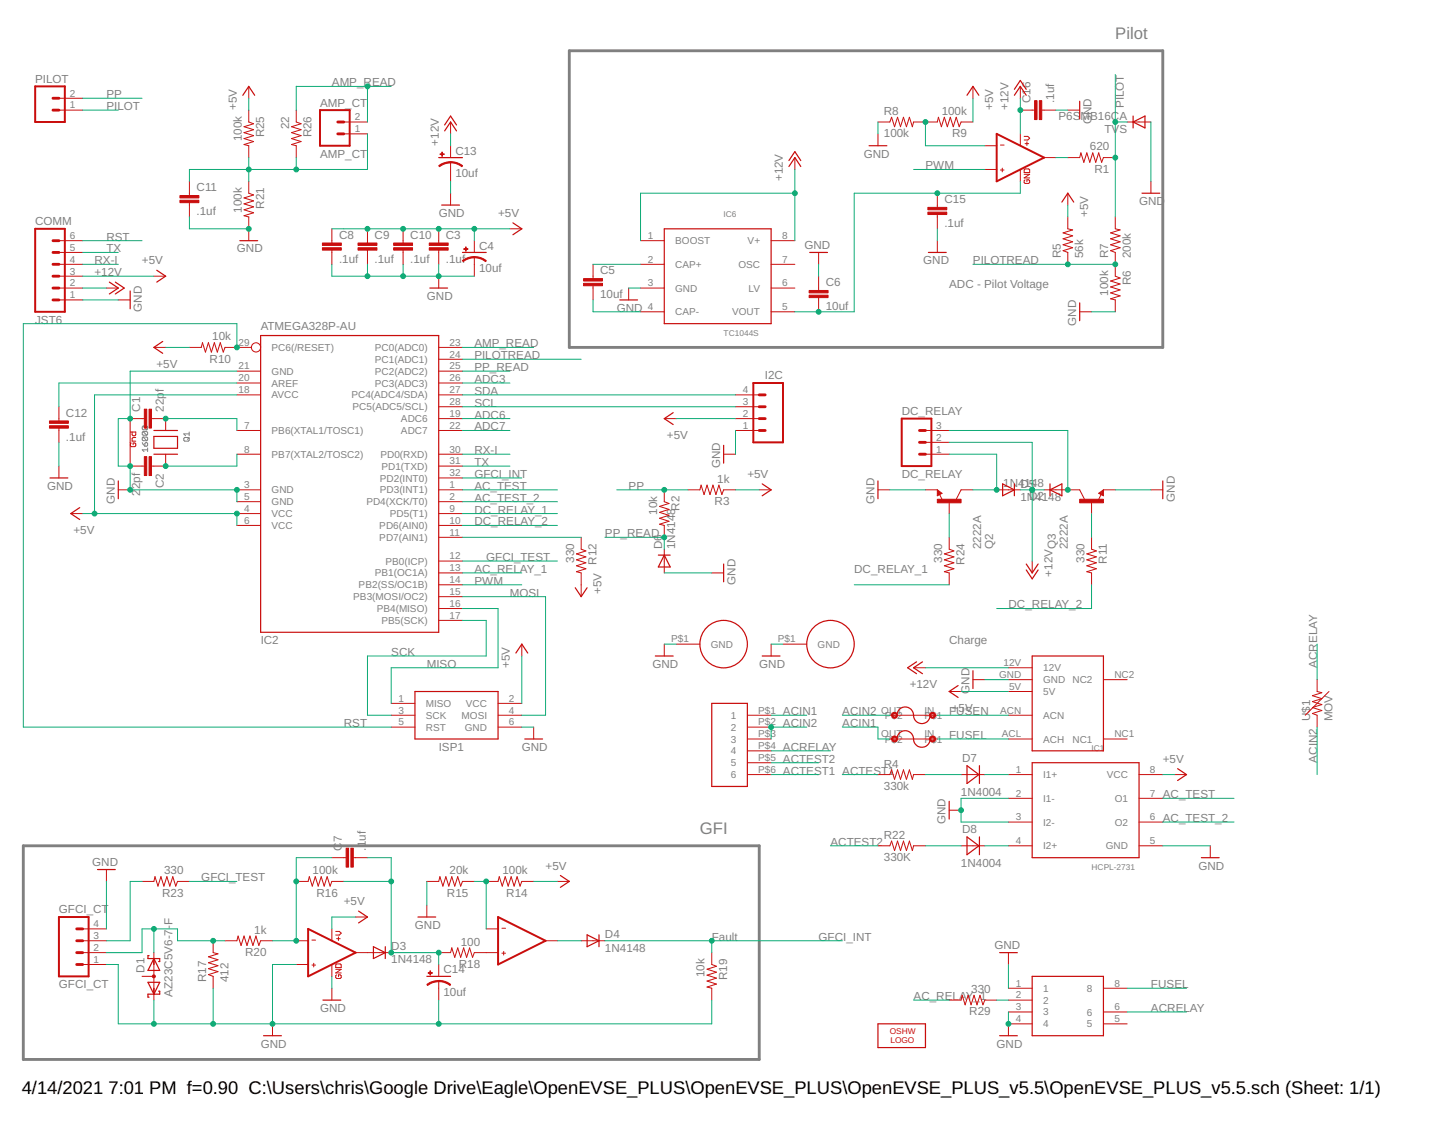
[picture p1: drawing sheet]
<svg xmlns="http://www.w3.org/2000/svg" width="279mm" height="216mm" viewBox="0 0 279 216" stroke-linecap="round" stroke-linejoin="round" font-family="sans-serif">
<path d="M109.6 9.8h114.3v57.1h-114.3zM4.5 162.9h141.7v41.1h-141.7z" fill="none" stroke="#808080" stroke-width=".55"/>
<g fill="none" stroke="#808080" stroke-width=".19">
<path d="M27.4 85.2l.5 .7M27.6 82.1h.7l.1 .2v.3l-.1 .2M27.6 83.1h.7l.1 .2v.4l-.1 .1M27.6 84.2h.7l.1 .1v.4l-.1 .2M27.6 84.2l-.2 .1v.4l.2 .2h.7M27.6 82.1l-.2 .2v.3l.2 .2h.7M27.6 83.1l-.2 .2v.4l.2 .1h.7M27.6 84.2l.7 .7M27.6 83.1l.7 .7M27.6 82.1l.7 .7M27.9 85.4l.2-.2 .3 .2v.3l-.1 .2h-.4zM28.4 86.6h-1l.3 .4"/>
<path d="M28.4 86.3v.7M35.4 84.4l.2-.1h.7l.1 .1v.4l-.1 .2h-.7l-.2-.2zM36.4 83.2v.7M36.4 84.3l-.3 .3M36.4 83.6h-1l.3 .3"/>
</g>
<g fill="none" stroke="#c90d0c" stroke-width=".23">
<path d="M46.8 18.4l1.1-1.8 1.1 1.8M186.2 18.4l1.1-1.8 1.2 1.8M195.3 18.4l1.2-1.8 1.1 1.8M195.3 17.2l1.2-1.7 1.1 1.7M207.9 19.5v3.4M84.5 30.4h4.5M85 39.5h3.5M85.6 25.2l1.2-1.7 1.1 1.7M85.6 24.1l1.2-1.7 1.1 1.7M151.9 32.1l1.2-1.7 1.1 1.7M151.9 30.9l1.2-1.7 1.1 1.7M167.3 28.1h3.5"/>
<path d="M204.5 38.9l1.1-1.7 1.2 1.7M218.2 23.5l2.3-1.1v2.2zM218.2 22.4v2.2M219.9 37.2h3.4M21.1 54.3l1.7 1.2-1.7 1.1M22.2 54.3l1.7 1.2-1.7 1.1M25.1 56v3.5M30.2 52l1.7 1.2-1.7 1.1M46.2 46.4h3.4M82.8 55.5h3.4M89 48.6h4.6M98.8 42.9l1.7 1.2-1.7 1.1"/>
<path d="M119.3 57.8h3.5M127.9 44.1h20.6v18.2h-20.6zM155.9 48.6h3.4M178.8 48.6h3.4M207.9 58.3v3.5M31.3 65.8l-1.7 1.1 1.7 1.2M50.2 64.6h34.3v57.2h-34.3zM129.6 79.5l-1.7 1.1 1.7 1.2M9.6 92.1h3.5M15.3 97.8l-1.7 1.1 1.7 1.2M22.8 92.6v3.5M29.6 82.9h4.6"/>
<path d="M29.6 87.5h4.6M29.6 84.1h4.6v2.2h-4.6zM139.3 85.8v3.4M146.8 93.2l1.7 1.1-1.7 1.2M169.1 92.6v3.5M180.9 95l-.2-.1v.3l.5-.2-.6-.4v.6M193.1 93.2l2.2 1.1-2.2 1.2zM195.3 93.2v2.3M202.2 94.3l2.3-1.1v2.3zM202.2 93.2v2.3M212 95l.3-.1v.3l-.5-.2 .6-.4v.6M223.9 92.6v3.5"/>
<path d="M110.8 113.2l1.1 1.7 1.2-1.7M126.8 106.9h2.3M127.9 106.9l1.2 2.3h-2.3zM139.3 108.6v3.5M197.6 108.6l1.2 1.7 1.1-1.7M197.6 109.8l1.2 1.7 1.1-1.7M79.9 133.2h16v9.1h-16zM99.3 125.8l1.2-1.7 1.1 1.7M126.2 126.3h3.4M137.1 135.5h6.8v16h-6.8zM146.8 126.3h3.4M172.7 137.8a1.63 1.63 0 0 1 1.8-1.6 1.63 1.63 0 0 1 1.4 1.9 1.6 1.6 0 0 0 1.8 1.3 1.6 1.6 0 0 0 1.4-1.6"/>
<path d="M176.5 127.5l-1.7 1.1 1.7 1.2M177.6 127.5l-1.7 1.1 1.7 1.2M184.5 132l-1.7 1.2 1.7 1.1M187.3 129.2v3.4M198.8 126.3h13.7v18.3h-13.7zM101 142.3h3.5M172.7 142.3a1.63 1.63 0 0 1 1.8-1.6 1.63 1.63 0 0 1 1.4 2 1.61 1.61 0 0 0 1.8 1.2 1.61 1.61 0 0 0 1.4-1.6M182.8 154.3v3.5M186.2 147.5l2.3 1.7-2.3 1.7zM188.6 147.5v3.4M198.8 146.9h20.5v18.3h-20.5zM226.8 148l1.7 1.2-1.7 1.1"/>
<path d="M18.8 167.5h3.4M69 175.5l1.8 1.1-1.8 1.2M80.5 176.6h3.4M107.9 168.6l1.7 1.2-1.7 1.1M186.2 161.2l2.3 1.7-2.3 1.7zM188.6 161.2v3.4M231.3 165.2h3.5M28.5 189.2h2.3l-1.2 2.3zM28.7 184h-.2v.6h2.3v.6h-.3M29.6 184.6l1.2 2.3h-2.3zM30.5 190.9h.3v.6h-2.3v.5h.2M50.8 199.5h3.4"/>
<path d="M62.2 192.6h3.4M71.9 182.3l2.3 1.2-2.3 1.1zM74.2 182.3v2.3M82.2 188h4.6M113.1 180l2.2 1.2-2.2 1.1zM115.3 180v2.3M169.1 197.2h9.1v4.6h-9.1zM192.5 199.5h3.4M192.5 183.5h3.4M198.8 188h13.7v11.5h-13.7z"/>
<circle cx="139.3" cy="124.1" r="4.6"/>
<circle cx="159.9" cy="124.1" r="4.6"/>
</g>
<g fill="none" stroke="#c90d0c" stroke-width=".19">
<path d="M11.3 18.9h4.6M47.9 16.6v2.3M187.3 16.6v2.3M196.5 16.6v2.3M11.3 21.2h4.6M36.5 34.9v2.8M36.5 39v2.8M47.9 34.9v2.3l.9 .3-1.8 .6 1.8 .6-1.8 .6 1.8 .5-1.8 .6 1.8 .6-1.8 .6 .9 .2v4.6M47.9 21.2v2.3l.9 .3-1.8 .6 1.8 .6-1.8 .5 1.8 .6-1.8 .6 1.8 .6-1.8 .5 .9 .3v2.3M57 21.2v2.3l1 .3-1.9 .6 1.9 .6-1.9 .5 1.9 .6-1.9 .6 1.9 .6-1.9 .5 .9 .3v2.3M66.2 23.5h4.6M66.2 25.8h4.6"/>
<path d="M86.8 23.5v2.3M86.8 28.1v2.3M86.8 31.3v3.6M86.8 37.2v2.3M153.1 30.4v2.2M169.1 25.8v2.3M169.1 23.5h2.2l.4-.9 .6 1.8 .5-1.8 .6 1.8 .6-1.8 .5 1.8 .6-1.8 .6 1.8 .2-.9h4.6l.2-.9 .6 1.8 .5-1.8 .6 1.8 .6-1.8 .6 1.8 .5-1.8 .6 1.8 .4-.9h2.2M180.5 37.2v2.7M189.6 28.1h2.3M189.6 32.6h2.3M192.6 27.9h.7M192.6 32.7h.7"/>
<path d="M193 32.4v.7M196.5 25.8v2.3M196.5 32.6v2.3M196.5 21.2h2.7M197.2 26.3h.7l.4 .3-.4 .4h-.7M197.2 33.6h1.1l-1.1 .7h1.1M197.4 34.6l-.2 .2v.4l.2 .1h.7l.2-.1v-.4l-.2-.2h-.4v.4M197.4 27.7h.7M197.4 32.5h.7l.2 .2v.5h-1.1v-.5zM197.7 27.3v.7M200.6 21.2h2.7M201 30.4h2.3"/>
<path d="M205.6 37.2v2.3M205.6 30.4h2.3l.2-1 .6 1.9 .6-1.9 .5 1.9 .6-1.9 .6 1.9 .6-1.9 .5 1.9 .4-.9h2.3M205.6 21.2h2.3M217 23.5h4.6M221.6 34.9v2.3M11.3 53.2h4.6M11.3 57.8h4.6M11.3 55.5h4.6M11.3 50.9h4.6M11.3 48.6h4.6M11.3 46.4h4.6M20.5 55.5h2.3"/>
<path d="M22.8 57.8h2.3M29.6 53.2h2.3M63.9 44.1v2.7M63.9 48.2v2.7M70.8 44.1v2.7M70.8 48.2v2.7M77.6 44.1v2.7M77.6 48.2v2.7M84.5 44.1v2.7M84.5 48.2v2.7M84.5 53.2v2.3M91.3 46.4v2.2"/>
<path d="M91.3 49.6v3.6M98.2 44.1h2.3M114.2 50.9v2.8M114.2 55v2.8M121.1 55.5v2.3M123.3 55.5h4.6M123.3 50.9h4.6M123.3 46.4h4.6M148.5 55.5h4.6M148.5 50.9h4.6M148.5 46.4h4.6M157.6 48.6v2.3"/>
<path d="M157.6 53.2v2.7M157.6 57.3v2.7M180.5 41.3v2.8M180.5 46.4v2.2M205.6 41.8v2.3l.9 .2-1.8 .6 1.8 .5-1.8 .6 1.8 .6-1.8 .5 1.8 .6-1.8 .6 .9 .3v2.3M214.8 41.8v2.3l.9 .2-1.9 .6 1.9 .5-1.9 .6 1.9 .6-1.9 .5 1.9 .6-1.9 .6 1 .3v4.6l.9 .4-1.9 .5 1.9 .6-1.9 .6 1.9 .5-1.9 .6 1.9 .6-1.9 .6 1 .2v2.2M11.3 78.3v2.8M29.6 66.9h2.3M36.5 66.9h2.3l.2-.9 .6 1.8 .5-1.8 .6 1.8 .6-1.8 .5 1.8 .6-1.8 .6 1.8 .3-.9h5.1M45.6 71.5h4.6M45.6 73.8h4.6M45.6 76.1h4.6"/>
<path d="M84.5 71.5h4.5M84.5 73.8h4.5M84.5 76.1h4.5M84.5 78.3h4.5M84.5 69.2h4.5M84.5 66.9h4.5M123.3 60h4.6M141.6 76.1h4.6M141.6 78.3h4.6M148.5 60h4.6M207.9 60h2.3M11.3 82.4v2.8"/>
<path d="M11.3 89.8v2.3M13.6 98.9h2.3M22.8 94.3h2.3M25.1 83.2h1v.5l-.1 .2h-.4l-.2-.2v-.5M25.3 85.3l-.2 .2M25.6 85.7v-.4h.4l.1 .2v.4l-.1 .1h-.7l-.2-.1M26.1 84.3h-.5l-.2 .1v.6h.7M27.8 80.6h-2.7v9.2h2.7M29.2 80.6h2.7v2.3M31.9 87.5v2.3h-2.7M45.6 94.3h4.6M45.6 98.9h4.6"/>
<path d="M45.6 87.5h4.6M45.6 82.9h4.6M45.6 96.6h4.6M84.5 94.3h4.5M84.5 98.9h4.5M84.5 87.5h4.5M84.5 82.9h4.5M84.5 96.6h4.5M84.5 92.1h4.5M84.5 89.8h4.5M84.5 80.6h4.5M127.9 80.6h2.3"/>
<path d="M127.9 94.3v2.3l.9 .4-1.8 .5 1.8 .6-1.8 .6 1.8 .6-1.8 .5 1.8 .6-1.8 .6 .9 .2v2.3M132.5 94.3h2.3l.2-.9 .6 1.8 .5-1.8 .6 1.8 .6-1.8 .6 1.8 .5-1.8 .6 1.8 .3-.9h2.3M139.3 87.5h2.3M141.6 82.9h4.6M141.6 80.6h4.6M146.2 94.3h2.3M169.1 94.3h2.2M178.2 94.3h2.3M178.2 87.5h4.6M178.2 82.9h4.6M178.2 85.2h4.6M180.5 94.3l.9 .7-.9 .5z"/>
<path d="M180.9 95.2l.6 1.2M182.8 96.6v2.3M187.3 94.3h-2.2l-1 1.9M191.9 94.3h4.6M201 94.3h6.9l.9 1.9M210.2 96.6v2.3M211.6 95l.9-.7v1.2zM212 95.2l-.5 1.2M212.5 94.3h2.3M221.6 94.3h2.3M45.6 101.2h4.6M84.5 119.5h4.5"/>
<path d="M84.5 101.2h4.5M84.5 117.2h4.5M84.5 114.9h4.5M84.5 112.6h4.5M84.5 110.3h4.5M84.5 108.1h4.5M84.5 103.5h4.5M111.9 103.5v2.3l.9 .3-1.8 .6 1.8 .6-1.8 .5 1.8 .6-1.8 .6 1.8 .5-1.8 .6 .9 .2v4.6M127.9 105.8v4.5M137.1 110.3h2.2M182.8 103.5v2.3l.9 .3-1.9 .6 1.9 .6-1.9 .5 1.9 .6-1.9 .6 1.9 .5-1.9 .6 1 .2v2.3M198.8 108.1v2.2"/>
<path d="M210.2 103.5v2.3l.9 .3-1.8 .6 1.8 .6-1.8 .5 1.8 .6-1.8 .6 1.8 .5-1.8 .6 .9 .2v2.3M75.3 135.5h4.6M75.3 137.8h4.6M95.9 135.5h4.6M95.9 137.8h4.6M100.5 124.1v2.2M127.9 124.1v2.2M130.2 124.1h4.6M143.9 137.8h4.6M148.5 124.1v2.2M150.8 124.1h4.5M171.3 137.8h9.2"/>
<path d="M175.9 128.6h2.3M182.8 133.2h2.3M187.3 130.9h2.3M194.2 137.8h4.6M194.2 130.9h4.6M194.2 133.2h4.6M194.2 128.6h4.6M212.5 130.9h4.5M253.6 130.9v2.3l.9 .2-1.8 .6 1.8 .6-1.8 .5 1.8 .6-1.8 .6 1.8 .5-1.8 .6 .9 .4v2.2M255.9 133.2l-4.6 4.6M75.3 140h4.6M95.9 140h4.6"/>
<path d="M102.8 140v2.3M143.9 140h4.6M143.9 142.3h4.6M143.9 149.2h4.6M143.9 144.6h4.6M143.9 146.9h4.6M169.1 149.2h2.2l.4-.9 .6 1.8 .5-1.8 .6 1.8 .6-1.8 .5 1.8 .6-1.8 .6 1.8 .2-.9h2.3M171.3 142.3h9.2M182.8 156h2.3M185.1 149.2h4.5M194.2 142.3h4.6M194.2 149.2h4.6"/>
<path d="M194.2 153.8h4.6M194.2 158.3h4.6M212.5 142.3h4.5M219.3 149.2h4.6M219.3 153.8h4.6M219.3 158.3h4.6M226.2 149.2h2.3M15.9 178.9h4.6M20.5 167.5v2.3M27.3 169.8h2.3l.2-1 .6 1.9 .6-1.9 .6 1.9 .5-1.9 .6 1.9 .6-1.9 .5 1.9 .4-.9h2.3M57 169.8h2.3l.3-1 .5 1.9 .6-1.9 .6 1.9 .5-1.9 .6 1.9 .6-1.9 .6 1.9 .3-.9h2.3M63.9 178.9v2.3"/>
<path d="M63.9 165.2h2.8M64.6 179.4h.7l.4 .3-.4 .4h-.7M68 165.2h2.8M68.5 176.6h2.3M82.2 174.3v2.3M82.2 169.8h2.3l.2-1 .6 1.9 .6-1.9 .5 1.9 .6-1.9 .6 1.9 .5-1.9 .6 1.9 .3-.9h2.3M93.6 169.8h2.3l.2-1 .6 1.9 .6-1.9 .6 1.9 .5-1.9 .6 1.9 .6-1.9 .5 1.9 .4-.9h2.3M93.6 178.9h2.3M96.6 178.8h.7M107.3 169.8h2.3M169.1 162.9h2.2l.4-.9 .6 1.8 .5-1.8 .6 1.8 .6-1.8 .5 1.8 .6-1.8 .6 1.8 .2-.9h2.3M185.1 162.9h4.5"/>
<path d="M194.2 162.9h4.6M219.3 162.9h4.6M233 162.9v2.3M15.9 181.2h4.6M15.9 185.8h4.6M15.9 183.5h4.6M27.3 188h2.3M29.6 183.5v9.1M41 181.2v2.3l1 .2-1.9 .6 1.9 .5-1.9 .6 1.9 .6-1.9 .6 1.9 .5-1.9 .6 .9 .3v2.3M43.3 181.2h2.3l.2-.9 .6 1.8 .6-1.8 .6 1.8 .5-1.8 .6 1.8 .6-1.8 .5 1.8 .4-.9h2.3M52.5 197.2v2.3M57 181.2h2.3"/>
<path d="M57 185.8h2.3M60.1 181.1h.7M60.1 185.9h.7M60.4 185.5v.7M63.9 185.8v2.2M63.9 190.3v2.3M64.6 186.7h1.1l-1.1 .7h1.1M64.8 187.7l-.2 .2v.4l.2 .1h.7l.2-.1v-.4l-.2-.2h-.3v.4M64.8 180.8h.7M64.8 185.7h.7l.2 .1v.6h-1.1v-.6zM65.2 180.4v.7M68.5 183.5h6.8"/>
<path d="M84.5 185.8v2.2M84.5 189v3.6M84.5 183.5h2.3l.2-.9 .6 1.8 .5-1.8 .6 1.8 .6-1.8 .6 1.8 .5-1.8 .6 1.8 .3-.9h4.6M96.6 183.6h.7M97 183.2v.7M105.1 181.2h2.2M111.9 181.2h4.6M137.1 183.5v2.3l.9 .3-1.9 .6 1.9 .5-1.9 .6 1.9 .6-1.9 .6 1.9 .5-1.9 .6 1 .2v2.3M182.8 192.6h2.3l.2-.9 .5 1.8 .6-1.8 .6 1.8 .6-1.8 .5 1.8 .6-1.8 .6 1.8 .3-.9h2.3M194.2 190.3h4.6M194.2 192.6h4.6M194.2 194.9h4.6"/>
<path d="M194.2 183.5v2.3M198.8 197.2h-4.6v2.3M212.5 190.3h4.5M212.5 194.9h4.5M212.5 197.2h4.5"/>
<circle cx="49.3" cy="66.9" r=".89"/>
</g>
<path d="M6.8 16.6h5.7v6.9h-5.7zM61.6 21.2h5.7v6.9h-5.7zM191.9 25.8l9.1 4.6-9.1 4.5zM6.8 44.1h5.7v15.9h-5.7zM145.1 73.8h5.7v11.4h-5.7zM173.6 80.6h5.7v9.2h-5.7zM11.3 176.6h5.8v11.4h-5.8zM59.3 178.9l9.2 4.6-9.2 4.5zM95.9 176.6l9.2 4.6-9.2 4.6z" fill="none" stroke="#c90d0c" stroke-width=".38"/>
<g fill="#c90d0c" stroke="#c90d0c" stroke-width=".19">
<path d="M9.5 82h3.7v.5h-3.7z"/>
<path d="M9.5 81.1h3.7v.4h-3.7z"/>
<path d="M28.7 78.8h.5v3.6h-.5z"/>
<path d="M27.8 78.8h.5v3.6h-.5z"/>
<path d="M27.8 87.9h.5v3.7h-.5z"/>
<path d="M28.7 87.9h.5v3.7h-.5z"/>
<path d="M82.7 47.7h3.6v.5h-3.6z"/>
<path d="M82.7 46.8h3.6v.5h-3.6z"/>
<path d="M89.3 47.9h.8v.1h-.8z"/>
<path d="M89.6 47.6h.2v.8h-.2z"/>
<path d="M82.4 187.3h.8v.2h-.8z"/>
<path d="M82.8 187h.1v.8h-.1z"/>
<path d="M67.6 163.4h.4v3.6h-.4z"/>
<path d="M66.7 163.4h.4v3.6h-.4z"/>
<path d="M207.9 96.2h4.6v.6h-4.6z"/>
<path d="M75.8 47.7h3.6v.5h-3.6z"/>
<path d="M75.8 46.8h3.6v.5h-3.6z"/>
<path d="M68.9 47.7h3.7v.5h-3.7z"/>
<path d="M68.9 46.8h3.7v.5h-3.7z"/>
<path d="M180.5 96.2h4.6v.6h-4.6z"/>
<path d="M62.1 47.7h3.6v.5h-3.6z"/>
<path d="M62.1 46.8h3.6v.5h-3.6z"/>
<path d="M34.6 38.6h3.7v.4h-3.7z"/>
<path d="M34.6 37.7h3.7v.4h-3.7z"/>
<path d="M112.4 54.6h3.6v.4h-3.6z"/>
<path d="M112.4 53.7h3.6v.4h-3.6z"/>
<path d="M155.8 56.9h3.6v.4h-3.6z"/>
<path d="M155.8 55.9h3.6v.5h-3.6z"/>
<path d="M84.7 29.6h.8v.2h-.8z"/>
<path d="M85.1 29.3h.1v.8h-.1z"/>
<path d="M178.7 40.9h3.6v.4h-3.6z"/>
<path d="M178.7 39.9h3.6v.5h-3.6z"/>
<path d="M200.1 19.4h.5v3.6h-.5z"/>
<path d="M199.2 19.4h.5v3.6h-.5z"/>
</g>
<g fill="#c90d0c" stroke="#c90d0c" stroke-width=".19">
<path d="M91.3 49.4l1.3 .2 1 .6-.1 .2-.8-.5-1.4-.3z" fill-rule="evenodd"/>
<path d="M89 50.2l1.1-.6 1.2-.2v.3l-1.3 .2-.8 .5z" fill-rule="evenodd"/>
<path d="M84.5 188.8l1.2 .2 1.1 .6-.1 .2-1.3-.6-.9-.1z" fill-rule="evenodd"/>
<path d="M82.2 189.6l1.1-.6 1.2-.2v.3l-1.4 .2-.8 .5z" fill-rule="evenodd"/>
<path d="M171.9 141.9a.57 .57 0 0 1 .9 .2 .57 .57 0 0 1-.4 .8 .57 .57 0 0 1-.7-.6h.2a.35 .35 0 0 1 .5-.3 .35 .35 0 0 1 .1 .6 .35 .35 0 0 1-.6-.1v-.2h-.2z" fill-rule="evenodd"/>
<path d="M179.2 141.9a.58 .58 0 0 1 .9 .2 .58 .58 0 0 1-.4 .8 .58 .58 0 0 1-.7-.6h.2a.34 .34 0 0 1 .5-.3 .34 .34 0 0 1 .1 .5 .34 .34 0 0 1-.5 0l-.1-.2h-.2z" fill-rule="evenodd"/>
<path d="M171.9 137.3a.57 .57 0 0 1 .9 .2 .57 .57 0 0 1-.4 .8 .57 .57 0 0 1-.7-.5h.2a.35 .35 0 0 1 .5-.3 .35 .35 0 0 1 .1 .5 .35 .35 0 0 1-.6-.1v-.1h-.2z" fill-rule="evenodd"/>
<path d="M179.2 137.3a.58 .58 0 0 1 .9 .2 .58 .58 0 0 1-.4 .8 .58 .58 0 0 1-.7-.5h.2a.34 .34 0 0 1 .5-.4 .34 .34 0 0 1 .1 .6 .34 .34 0 0 1-.5-.1l-.1-.1h-.2z" fill-rule="evenodd"/>
<path d="M86.8 31.1l1.2 .2 1.1 .6-.2 .2-1.2-.6-.9-.1z" fill-rule="evenodd"/>
<path d="M84.5 31.9l1.1-.6 1.2-.2v.3l-1.4 .2-.8 .5z" fill-rule="evenodd"/>
<circle cx="29.6" cy="188" r=".3"/>
</g>
<g fill="none" stroke="#c90d0c" stroke-width=".55">
<path d="M10.2 18.9h1.1M10.2 21.2h1.1M65 23.5h1.2M65 25.8h1.2M10.2 53.2h1.1M10.2 55.5h1.1M10.2 57.8h1.1M10.2 48.6h1.1M10.2 50.9h1.1M10.2 46.4h1.1M146.2 78.3h1.1M146.2 76.1h1.1"/>
<path d="M146.2 82.9h1.1M146.2 80.6h1.1M177.1 82.9h1.1M177.1 85.2h1.1M177.1 87.5h1.1M14.8 178.9h1.1M14.8 181.2h1.1M14.8 183.5h1.1M14.8 185.8h1.1"/>
</g>
<g fill="none" stroke="#0dab76" stroke-width=".19">
<path d="M15.9 18.9h11.4M47.9 18.9v2.3M70.8 16.6v6.9M75.3 16.6h-18.3v4.6M187.3 18.9v4.6M196.5 18.9v6.9M214.8 14.4v27.4M15.9 21.2h6.9M47.9 30.4v4.5M57 30.4v2.2M70.8 25.8v6.8h-34.3v2.3M86.8 25.8v2.3"/>
<path d="M86.8 34.9v2.3M153.1 32.6v13.8M153.1 37.2h-29.8v9.2M169.1 23.5v2.3M175.9 32.6h13.7M178.2 23.5v4.6h11.4M196.5 34.9v2.3h-32v22.8h-11.4M203.3 21.2h2.3M203.3 30.4h2.3M205.6 39.5v2.3M214.8 23.5h2.2M221.6 23.5v11.4"/>
<path d="M15.9 53.2h13.7M15.9 57.8h6.9M15.9 55.5h4.6M15.9 50.9h6.9M15.9 48.6h6.9M15.9 46.4h11.4M36.5 41.8v2.3h11.4M63.9 50.9v2.3h27.4M63.9 44.1h34.3M70.8 50.9v2.3M77.6 50.9v2.3M84.5 50.9v2.3"/>
<path d="M91.3 44.1v2.3M114.2 57.8v2.2h9.1M114.2 50.9h9.1M121.1 55.5h2.2M157.6 50.9v2.3M180.5 44.1v2.3M187.3 50.9h27.5M31.9 66.9h4.6M45.6 76.1h-27.4v22.8M45.6 66.9v-4.6h-41.1v77.7h70.8M45.6 71.5h-20.5v9.1h-2.3v9.2h2.3v4.5h20.5v2.3M45.6 73.8h-34.3v4.5"/>
<path d="M89 76.1h52.6M89 66.9h13.8M89 71.5h9.2M89 73.8h9.2M89 69.2h22.9M89 78.3h52.6M210.2 60h4.6M11.3 85.2v4.6M15.9 98.9h29.7v2.3M31.9 80.6h13.7v2.3M45.6 87.5v2.3h-13.7M89 98.9h18.3"/>
<path d="M89 80.6h9.2M89 94.3h18.3M89 89.8h9.2M89 87.5h9.2M89 92.1h11.5M89 82.9h9.2M89 96.6h18.3M118.8 94.3h13.7M130.2 80.6h11.4M141.6 94.3h4.6M141.6 82.9v4.6M171.3 94.3h6.9"/>
<path d="M182.8 82.9h22.8v11.4M182.8 87.5h9.1v6.8h-4.6M182.8 85.2h16v22.9M182.8 98.9v4.6M196.5 94.3h4.5M210.2 98.9v4.6M214.8 94.3h6.8M89 119.5h4.6v6.8h-22.8v11.5h4.5M89 110.3h11.5M89 112.6h11.5M89 117.2h6.9v11.4h-20.6v6.9M89 114.9h16.1v22.9h-4.6"/>
<path d="M89 101.2h18.3M89 108.1h18.3M89 103.5h22.9M116.5 103.5h11.4v2.3M127.9 110.3h9.2M164.5 112.6h18.3M210.2 112.6v4.6h-18.3M100.5 126.3v9.2M127.9 124.1h2.3M148.5 124.1h2.3M148.5 137.8h6.8M162.2 137.8h9.1"/>
<path d="M178.2 128.6h16M180.5 137.8h13.7M185.1 133.2h9.1M189.6 130.9h4.6M253.6 124.1v6.8M100.5 140h2.3M148.5 149.2h9.1M148.5 146.9h9.1M148.5 144.6h11.4M155.3 140h-6.8v2.3M162.2 149.2h6.9M162.2 140h6.9v2.3h2.2"/>
<path d="M178.2 149.2h6.9M180.5 142.3h13.7M189.6 149.2h4.6M194.2 153.8h-9.1v4.5h9.1M223.9 149.2h2.3M223.9 153.8h13.7M223.9 158.3h13.7M253.6 140v9.2M20.5 169.8v9.1M27.3 169.8h-2.2v11.4h-4.6M29.6 178.9v4.6M36.5 169.8h9.1"/>
<path d="M63.9 165.2h-6.9v16h-4.5M66.2 169.8h9.1M68.5 176.6h-4.6v2.3M70.8 165.2h4.5v18.3h9.2v2.3M82.2 169.8v4.5M91.3 169.8h2.3v9.1M102.8 169.8h4.5M159.9 162.9h9.2M178.2 162.9h6.9M189.6 162.9h4.6M223.9 162.9h9.1M20.5 185.8h2.3v11.4h114.3v-4.6"/>
<path d="M29.6 192.6v4.6M41 190.3v6.9M43.3 181.2h-9.1v-2.3h-6.9v4.6h-6.8M57 185.8h-4.5v11.4M63.9 188v2.3M84.5 192.6v4.6M107.3 181.2h4.6M116.5 181.2h45.7M137.1 181.2v2.3M175.9 192.6h6.9M191.9 192.6h2.3M194.2 185.8v4.5"/>
<path d="M194.2 194.9v2.3M217 190.3h11.5M217 194.9h11.5"/>
</g>
<g fill="#0dab76" stroke="#0dab76" stroke-width=".19">
<circle cx="18.2" cy="98.9" r=".47"/>
<circle cx="45.6" cy="98.9" r=".47"/>
<circle cx="91.3" cy="44.1" r=".47"/>
<circle cx="77.6" cy="44.1" r=".47"/>
<circle cx="84.5" cy="44.1" r=".47"/>
<circle cx="70.8" cy="44.1" r=".47"/>
<circle cx="25.1" cy="94.3" r=".47"/>
<circle cx="45.6" cy="94.3" r=".47"/>
<circle cx="25.1" cy="89.8" r=".47"/>
<circle cx="25.1" cy="80.6" r=".47"/>
<circle cx="84.5" cy="53.2" r=".47"/>
<circle cx="77.6" cy="53.2" r=".47"/>
<circle cx="70.8" cy="53.2" r=".47"/>
<circle cx="41" cy="197.2" r=".47"/>
<circle cx="52.5" cy="197.2" r=".47"/>
<circle cx="84.5" cy="197.2" r=".47"/>
<circle cx="29.6" cy="197.2" r=".47"/>
<circle cx="47.9" cy="44.1" r=".47"/>
<circle cx="185.1" cy="156" r=".47"/>
<circle cx="194.2" cy="197.2" r=".47"/>
<circle cx="45.6" cy="66.9" r=".47"/>
<circle cx="198.8" cy="94.3" r=".47"/>
<circle cx="196.5" cy="21.2" r=".47"/>
<circle cx="153.1" cy="37.2" r=".47"/>
<circle cx="214.8" cy="30.4" r=".47"/>
<circle cx="214.8" cy="23.5" r=".47"/>
<circle cx="178.2" cy="23.5" r=".47"/>
<circle cx="214.8" cy="50.9" r=".47"/>
<circle cx="205.6" cy="50.9" r=".47"/>
<circle cx="137.1" cy="181.2" r=".47"/>
<circle cx="157.6" cy="60" r=".47"/>
<circle cx="180.5" cy="37.2" r=".47"/>
<circle cx="57" cy="181.2" r=".47"/>
<circle cx="57" cy="169.8" r=".47"/>
<circle cx="29.6" cy="178.9" r=".47"/>
<circle cx="41" cy="181.2" r=".47"/>
<circle cx="75.3" cy="169.8" r=".47"/>
<circle cx="84.5" cy="183.5" r=".47"/>
<circle cx="75.3" cy="183.5" r=".47"/>
<circle cx="93.6" cy="169.8" r=".47"/>
<circle cx="31.9" cy="80.6" r=".47"/>
<circle cx="31.9" cy="89.8" r=".47"/>
<circle cx="148.5" cy="140" r=".47"/>
<circle cx="127.9" cy="103.5" r=".47"/>
<circle cx="127.9" cy="94.3" r=".47"/>
<circle cx="70.8" cy="16.6" r=".47"/>
<circle cx="47.9" cy="32.6" r=".47"/>
<circle cx="57" cy="32.6" r=".47"/>
<circle cx="205.6" cy="94.3" r=".47"/>
<circle cx="191.9" cy="94.3" r=".47"/>
</g>
<g font-size="3.5">
<text x="4.2" y="210.7">4/14/2021</text>
<text x="20.9" y="210.7">7:01 PM f=0.90 C:\Users\chris\Google Drive\Eagle\OpenEVSE_PLUS\OpenEVSE_PLUS\OpenEVSE_PLUS_v5.5\OpenEVSE_PLUS_v5.5.sch (Sheet: 1/1)</text>
</g>
<g font-size="3.2" fill="#808080">
<text x="214.8" y="7.5">Pilot</text>
<text x="134.8" y="160.6">GFI</text>
</g>
<g font-size="2.2" fill="#808080">
<text x="6.8" y="15.9">PILOT</text>
<text x="63.9" y="16.6">AMP_READ</text>
<text x="20.5" y="21.2">PILOT</text>
<text x="20.5" y="18.9">PP</text>
<text x="45.6" y="21.2" transform="rotate(-90 45.6 21.2)">+5V</text>
<text x="61.6" y="20.5">AMP_CT</text>
<text x="170.2" y="22.1">R8</text>
<text x="181.3" y="22.1">100k</text>
<text x="191.2" y="21.2" transform="rotate(-90 191.2 21.2)">+5V</text>
<text x="194.2" y="21.2" transform="rotate(-90 194.2 21.2)">+12V</text>
<text x="198.4" y="19.8" transform="rotate(-90 198.4 19.8)">C16</text>
<text x="203" y="19.8" transform="rotate(-90 203 19.8)">.1uf</text>
<text x="203.8" y="23">P6SMB16CA</text>
<text x="210.2" y="23.9" transform="rotate(-90 210.2 23.9)">GND</text>
<text x="216.4" y="20.8" transform="rotate(-90 216.4 20.8)">PILOT</text>
<text x="46.5" y="27.2" transform="rotate(-90 46.5 27.2)">100k</text>
<text x="50.9" y="26.5" transform="rotate(-90 50.9 26.5)">R25</text>
<text x="55.7" y="24.8" transform="rotate(-90 55.7 24.8)">22</text>
<text x="60" y="26.5" transform="rotate(-90 60 26.5)">R26</text>
<text x="84.5" y="28.1" transform="rotate(-90 84.5 28.1)">+12V</text>
<text x="87.7" y="29.8">C13</text>
<text x="170.2" y="26.5">100k</text>
<text x="183.3" y="26.4">R9</text>
<text x="209.9" y="29">620</text>
<text x="212.7" y="25.5">TVS</text>
<text x="61.6" y="30.3">AMP_CT</text>
<text x="87.7" y="34.1">10uf</text>
<text x="150.8" y="34.9" transform="rotate(-90 150.8 34.9)">+12V</text>
<text x="166.3" y="30.3">GND</text>
<text x="178.2" y="32.6">PWM</text>
<text x="210.7" y="33.3">R1</text>
<text x="37.9" y="41.4">.1uf</text>
<text x="37.9" y="36.9">C11</text>
<text x="46.5" y="40.9" transform="rotate(-90 46.5 40.9)">100k</text>
<text x="50.9" y="40.2" transform="rotate(-90 50.9 40.2)">R21</text>
<text x="84.5" y="41.8">GND</text>
<text x="95.9" y="41.8">+5V</text>
<text x="181.9" y="39.1">C15</text>
<text x="209.5" y="41.8" transform="rotate(-90 209.5 41.8)">+5V</text>
<text x="219.3" y="39.5">GND</text>
<text x="6.8" y="43.4">COMM</text>
<text x="20.5" y="46.3">RST</text>
<text x="65.3" y="46">C8</text>
<text x="72.1" y="46">C9</text>
<text x="79" y="46">C10</text>
<text x="85.9" y="46">C3</text>
<text x="154.9" y="48">GND</text>
<text x="181.9" y="43.7">.1uf</text>
<text x="18.2" y="53.2">+12V</text>
<text x="18.2" y="50.9">RX-I</text>
<text x="20.5" y="48.6">TX</text>
<text x="27.3" y="50.9">+5V</text>
<text x="45.6" y="48.6">GND</text>
<text x="65.3" y="50.6">.1uf</text>
<text x="72.1" y="50.6">.1uf</text>
<text x="79" y="50.6">.1uf</text>
<text x="85.9" y="50.6">.1uf</text>
<text x="92.3" y="52.4">10uf</text>
<text x="92.3" y="48.1">C4</text>
<text x="115.6" y="52.9">C5</text>
<text x="177.8" y="50.9">GND</text>
<text x="187.3" y="50.9">PILOTREAD</text>
<text x="204.3" y="49.8" transform="rotate(-90 204.3 49.8)">R5</text>
<text x="208.6" y="49.8" transform="rotate(-90 208.6 49.8)">56k</text>
<text x="213.4" y="49.8" transform="rotate(-90 213.4 49.8)">R7</text>
<text x="217.7" y="49.8" transform="rotate(-90 217.7 49.8)">200k</text>
<text x="82.2" y="57.8">GND</text>
<text x="115.6" y="57.4">10uf</text>
<text x="159" y="59.7">10uf</text>
<text x="159" y="55.1">C6</text>
<text x="182.8" y="55.5">ADC - Pilot Voltage</text>
<text x="213.4" y="56.9" transform="rotate(-90 213.4 56.9)">100k</text>
<text x="217.7" y="54.9" transform="rotate(-90 217.7 54.9)">R6</text>
<text x="6.8" y="62.3">JST6</text>
<text x="27.3" y="60.1" transform="rotate(-90 27.3 60.1)">GND</text>
<text x="40.9" y="65.6">10k</text>
<text x="50.2" y="63.5">ATMEGA328P-AU</text>
<text x="118.8" y="60.1">GND</text>
<text x="207.2" y="62.8" transform="rotate(-90 207.2 62.8)">GND</text>
<text x="30.1" y="70.8">+5V</text>
<text x="40.4" y="69.9">R10</text>
<text x="91.3" y="69.2">PILOTREAD</text>
<text x="91.3" y="71.5">PP_READ</text>
<text x="91.3" y="66.9">AMP_READ</text>
<text x="31.6" y="75.5" transform="rotate(-90 31.6 75.5)">f</text>
<text x="91.3" y="76.1">SDA</text>
<text x="91.3" y="73.8">ADC3</text>
<text x="147.3" y="73.1">I2C</text>
<text x="12.7" y="80.3">C12</text>
<text x="27" y="79.3" transform="rotate(-90 27 79.3)">C1</text>
<text x="31.6" y="79.3" transform="rotate(-90 31.6 79.3)">22p</text>
<text x="91.3" y="78.3">SCL</text>
<text x="91.3" y="80.6">ADC6</text>
<text x="91.3" y="82.9">ADC7</text>
<text x="173.6" y="79.9">DC_RELAY</text>
<text x="12.7" y="84.9">.1uf</text>
<text x="91.3" y="87.5">RX-I</text>
<text x="91.3" y="89.8">TX</text>
<text x="128.4" y="84.5">+5V</text>
<text x="9.1" y="94.3">GND</text>
<text x="27" y="95.5" transform="rotate(-90 27 95.5)">2</text>
<text x="27" y="94.2" transform="rotate(-90 27 94.2)">2pf</text>
<text x="31.6" y="94" transform="rotate(-90 31.6 94)">C2</text>
<text x="91.3" y="94.3">AC_TEST</text>
<text x="91.3" y="92.1">GFCI_INT</text>
<text x="121.1" y="94.3">PP</text>
<text x="138.1" y="93">1k</text>
<text x="138.7" y="90.2" transform="rotate(-90 138.7 90.2)">GND</text>
<text x="143.9" y="92.1">+5V</text>
<text x="173.6" y="92.1">DC_RELAY</text>
<text x="193.2" y="93.9">1N4D1548</text>
<text x="22.1" y="97" transform="rotate(-90 22.1 97)">GND</text>
<text x="91.3" y="101.2">DC_RELAY_2</text>
<text x="91.3" y="98.9">DC_RELAY_1</text>
<text x="91.3" y="96.6">AC_TEST_2</text>
<text x="126.5" y="99.1" transform="rotate(-90 126.5 99.1)">10k</text>
<text x="130.9" y="98.4" transform="rotate(-90 130.9 98.4)">R2</text>
<text x="137.6" y="97.3">R3</text>
<text x="168.4" y="97" transform="rotate(-90 168.4 97)">GND</text>
<text x="196.5" y="96.4">1N</text>
<text x="198.2" y="96.4">D42148</text>
<text x="226.2" y="96.6" transform="rotate(-90 226.2 96.6)">GND</text>
<text x="14.1" y="102.8">+5V</text>
<text x="116.5" y="103.5">PP_READ</text>
<text x="127.5" y="105.8" transform="rotate(-90 127.5 105.8)">D6</text>
<text x="130" y="105.8" transform="rotate(-90 130 105.8)">1N4148</text>
<text x="188.9" y="105.8" transform="rotate(-90 188.9 105.8)">2222A</text>
<text x="191.2" y="105.8" transform="rotate(-90 191.2 105.8)">Q2</text>
<text x="203.3" y="105.8" transform="rotate(-90 203.3 105.8)">Q3</text>
<text x="205.6" y="105.8" transform="rotate(-90 205.6 105.8)">2222A</text>
<text x="91.3" y="112.6">PWM</text>
<text x="91.3" y="110.3">AC_RELAY_1</text>
<text x="93.6" y="108.1">GFCI_TEST</text>
<text x="110.5" y="108.4" transform="rotate(-90 110.5 108.4)">330</text>
<text x="114.9" y="108.7" transform="rotate(-90 114.9 108.7)">R12</text>
<text x="141.6" y="112.6" transform="rotate(-90 141.6 112.6)">GND</text>
<text x="164.5" y="110.3">DC_RELAY_1</text>
<text x="181.4" y="108.4" transform="rotate(-90 181.4 108.4)">330</text>
<text x="185.7" y="108.7" transform="rotate(-90 185.7 108.7)">R24</text>
<text x="202.7" y="111.1" transform="rotate(-90 202.7 111.1)">+12V</text>
<text x="208.8" y="108.4" transform="rotate(-90 208.8 108.4)">330</text>
<text x="213.2" y="108.6" transform="rotate(-90 213.2 108.6)">R11</text>
<text x="98.2" y="114.9">MOSI</text>
<text x="115.8" y="114.4" transform="rotate(-90 115.8 114.4)">+5V</text>
<text x="194.2" y="117.2">DC_RELAY_2</text>
<text x="50.2" y="124">IC2</text>
<text x="182.8" y="124">Charge</text>
<text x="75.3" y="126.3">SCK</text>
<text x="82.2" y="128.6">MISO</text>
<text x="98.2" y="128.6" transform="rotate(-90 98.2 128.6)">+5V</text>
<text x="125.6" y="128.6">GND</text>
<text x="146.2" y="128.6">GND</text>
<text x="253.6" y="128.6" transform="rotate(-90 253.6 128.6)">ACRELAY</text>
<text x="150.8" y="137.8">ACIN1</text>
<text x="162.2" y="137.8">ACIN2</text>
<text x="175.2" y="132.5">+12V</text>
<text x="182.8" y="137.8">FUSEN</text>
<text x="183.3" y="137.1">+5V</text>
<text x="186.7" y="133.6" transform="rotate(-90 186.7 133.6)">GND</text>
<text x="66.2" y="140">RST</text>
<text x="150.8" y="140">ACIN2</text>
<text x="162.2" y="140">ACIN1</text>
<text x="182.8" y="142.3">FUSEL</text>
<text x="252.3" y="138.9" transform="rotate(-90 252.3 138.9)">U$1</text>
<text x="256.6" y="138.9" transform="rotate(-90 256.6 138.9)">MOV</text>
<text x="84.5" y="144.6">ISP1</text>
<text x="100.5" y="144.6">GND</text>
<text x="150.8" y="146.9">ACTEST2</text>
<text x="150.8" y="149.2">ACTEST1 ACTEST1</text>
<text x="150.8" y="144.6">ACRELAY</text>
<text x="170.2" y="147.8">R4</text>
<text x="185.3" y="146.8">D7</text>
<text x="223.9" y="146.9">+5V</text>
<text x="253.6" y="146.9" transform="rotate(-90 253.6 146.9)">ACIN2</text>
<text x="170.2" y="152.2">330k</text>
<text x="185" y="153.2">1N4004</text>
<text x="223.9" y="153.8">AC_TEST</text>
<text x="170.2" y="161.6">R22</text>
<text x="182.1" y="158.8" transform="rotate(-90 182.1 158.8)">GND</text>
<text x="185.3" y="160.5">D8</text>
<text x="223.9" y="158.3">AC_TEST_2</text>
<text x="17.8" y="166.8">GND</text>
<text x="65.9" y="163.8" transform="rotate(-90 65.9 163.8)">C7</text>
<text x="70.4" y="163.8" transform="rotate(-90 70.4 163.8)">.1uf</text>
<text x="105.1" y="167.5">+5V</text>
<text x="159.9" y="162.9">ACTEST2</text>
<text x="170.2" y="165.9">330K</text>
<text x="185" y="166.9">1N4004</text>
<text x="230.8" y="167.5">GND</text>
<text x="31.2" y="172.7">R23</text>
<text x="31.6" y="168.4">330</text>
<text x="38.8" y="169.8">GFCI_TEST</text>
<text x="60.2" y="168.4">100k</text>
<text x="60.9" y="172.7">R16</text>
<text x="86.1" y="172.7">R15</text>
<text x="86.6" y="168.4">20k</text>
<text x="96.8" y="168.4">100k</text>
<text x="97.5" y="172.7">R14</text>
<text x="11.3" y="175.9">GFCI_CT</text>
<text x="49" y="179.8">1k</text>
<text x="66.2" y="174.3">+5V</text>
<text x="79.9" y="178.9">GND</text>
<text x="47.2" y="184.1">R20</text>
<text x="75.3" y="185.5">1N4148</text>
<text x="75.3" y="183">D3</text>
<text x="88.7" y="182.1">100</text>
<text x="116.5" y="183.3">1N4148</text>
<text x="116.5" y="180.7">D4</text>
<text x="137.1" y="181.2">Fault</text>
<text x="157.6" y="181.2">GFCI_INT</text>
<text x="191.5" y="182.8">GND</text>
<text x="11.3" y="190.3">GFCI_CT</text>
<text x="27.8" y="187.4" transform="rotate(-90 27.8 187.4)">D1</text>
<text x="33.2" y="191.9" transform="rotate(-90 33.2 191.9)">AZ23C5V6-7-F</text>
<text x="39.7" y="189.2" transform="rotate(-90 39.7 189.2)">R17</text>
<text x="44" y="189.2" transform="rotate(-90 44 189.2)">412</text>
<text x="85.4" y="191.8">10uf</text>
<text x="85.4" y="187.5">C14</text>
<text x="88.4" y="186.4">R18</text>
<text x="135.7" y="188.2" transform="rotate(-90 135.7 188.2)">10k</text>
<text x="140" y="188.7" transform="rotate(-90 140 188.7)">R19</text>
<text x="187" y="191.2">330</text>
<text x="221.6" y="190.3">FUSEL</text>
<text x="61.6" y="194.9">GND</text>
<text x="175.9" y="192.6">AC_RELAY_1</text>
<text x="186.6" y="195.6">R29</text>
<text x="221.6" y="194.9">ACRELAY</text>
<text x="50.2" y="201.8">GND</text>
<text x="191.9" y="201.8">GND</text>
</g>
<g font-size="1.9" fill="#808080">
<text x="13.4" y="20.9">1</text>
<text x="13.4" y="18.6">2</text>
<text x="68.3" y="23.2">2</text>
<text x="68.3" y="25.5">1</text>
<text x="13.4" y="46">6</text>
<text x="124.7" y="46">1</text>
<text x="130" y="47">BOOST</text>
<text x="144" y="47">V+</text>
<text x="150.6" y="46">8</text>
<text x="13.4" y="52.9">3</text>
<text x="13.4" y="50.6">4</text>
<text x="13.4" y="48.3">5</text>
<text x="124.7" y="50.6">2</text>
<text x="130" y="51.6">CAP+</text>
<text x="142.2" y="51.6">OSC</text>
<text x="150.6" y="50.6">7</text>
<text x="13.4" y="57.5">1</text>
<text x="13.4" y="55.2">2</text>
<text x="124.7" y="55.2">3</text>
<text x="124.7" y="59.7">4</text>
<text x="130" y="56.2">GND</text>
<text x="144.2" y="56.2">LV</text>
<text x="150.6" y="59.7">5</text>
<text x="150.6" y="55.2">6</text>
<text x="130" y="60.7">CAP-</text>
<text x="141" y="60.7">VOUT</text>
<text x="45.9" y="71.2">21</text>
<text x="45.9" y="66.6">29</text>
<text x="52.3" y="67.6">PC6(/RESET)</text>
<text x="72.2" y="69.9">PC1(ADC1)</text>
<text x="72.2" y="67.6">PC0(ADC0)</text>
<text x="86.6" y="71.2">25</text>
<text x="86.6" y="68.9">24</text>
<text x="86.6" y="66.6">23</text>
<text x="45.9" y="73.4">20</text>
<text x="45.9" y="75.7">18</text>
<text x="52.3" y="72.2">GND</text>
<text x="52.3" y="74.5">AREF</text>
<text x="52.3" y="76.7">AVCC</text>
<text x="67.7" y="76.7">PC4(ADC4/SDA)</text>
<text x="72.2" y="74.5">PC3(ADC3)</text>
<text x="72.2" y="72.2">PC2(ADC2)</text>
<text x="86.6" y="75.7">27</text>
<text x="86.6" y="73.4">26</text>
<text x="143" y="75.7">4</text>
<text x="47" y="82.6">7</text>
<text x="52.3" y="83.6">PB6(XTAL1/TOSC1)</text>
<text x="67.9" y="79">PC5(ADC5/SCL)</text>
<text x="77.2" y="83.6">ADC7</text>
<text x="77.2" y="81.3">ADC6</text>
<text x="86.6" y="82.6">22</text>
<text x="86.6" y="80.3">19</text>
<text x="86.6" y="78">28</text>
<text x="143" y="82.6">1</text>
<text x="143" y="80.3">2</text>
<text x="143" y="78">3</text>
<text x="180.3" y="82.6">3</text>
<text x="47" y="87.2">8</text>
<text x="52.3" y="88.2">PB7(XTAL2/TOSC2)</text>
<text x="73.3" y="88.2">PD0(RXD)</text>
<text x="86.6" y="89.4">31</text>
<text x="86.6" y="87.2">30</text>
<text x="180.3" y="87.2">1</text>
<text x="180.3" y="84.9">2</text>
<text x="47" y="94">3</text>
<text x="52.3" y="95">GND</text>
<text x="73.1" y="95">PD3(INT1)</text>
<text x="73.1" y="92.7">PD2(INT0)</text>
<text x="73.4" y="90.5">PD1(TXD)</text>
<text x="86.6" y="94">1</text>
<text x="86.6" y="91.7">32</text>
<text x="47" y="96.3">5</text>
<text x="47" y="98.6">4</text>
<text x="47" y="100.9">6</text>
<text x="52.3" y="97.3">GND</text>
<text x="52.3" y="99.6">VCC</text>
<text x="52.3" y="101.9">VCC</text>
<text x="70.5" y="97.3">PD4(XCK/T0)</text>
<text x="73" y="101.9">PD6(AIN0)</text>
<text x="75.1" y="99.6">PD5(T1)</text>
<text x="86.6" y="100.9">10</text>
<text x="86.6" y="98.6">9</text>
<text x="86.6" y="96.3">2</text>
<text x="73" y="104.2">PD7(AIN1)</text>
<text x="86.6" y="107.7">12</text>
<text x="86.6" y="103.2">11</text>
<text x="69.1" y="113.3">PB2(SS/OC1B)</text>
<text x="72.2" y="111">PB1(OC1A)</text>
<text x="74.2" y="108.7">PB0(ICP)</text>
<text x="86.6" y="112.3">14</text>
<text x="86.6" y="110">13</text>
<text x="68" y="115.6">PB3(MOSI/OC2)</text>
<text x="72.5" y="117.9">PB4(MISO)</text>
<text x="86.6" y="119.2">17</text>
<text x="86.6" y="116.9">16</text>
<text x="86.6" y="114.6">15</text>
<text x="73.5" y="120.2">PB5(SCK)</text>
<text x="129.2" y="123.7">P$1</text>
<text x="136.9" y="124.7">GND</text>
<text x="149.8" y="123.7">P$1</text>
<text x="157.4" y="124.7">GND</text>
<text x="192.4" y="130.6">GND</text>
<text x="193.2" y="128.3">12V</text>
<text x="200.9" y="129.3">12V</text>
<text x="200.9" y="131.6">GND</text>
<text x="206.5" y="131.6">NC2</text>
<text x="214.6" y="130.6">NC2</text>
<text x="76.7" y="135.2">1</text>
<text x="76.7" y="137.4">3</text>
<text x="82" y="136.2">MISO</text>
<text x="89.7" y="136.2">VCC</text>
<text x="98" y="137.4">4</text>
<text x="98" y="135.2">2</text>
<text x="146" y="137.4">P$1</text>
<text x="169.7" y="137.4">OUT</text>
<text x="178" y="137.4">IN</text>
<text x="192.6" y="137.4">ACN</text>
<text x="194.3" y="132.9">5V</text>
<text x="200.9" y="133.9">5V</text>
<text x="76.7" y="139.7">5</text>
<text x="82" y="138.4">SCK</text>
<text x="82" y="140.7">RST</text>
<text x="88.9" y="138.5">MOSI</text>
<text x="89.5" y="140.7">GND</text>
<text x="98" y="139.7">6</text>
<text x="140.7" y="138.5">1</text>
<text x="140.7" y="140.7">2</text>
<text x="140.7" y="143">3</text>
<text x="146" y="139.7">P$2</text>
<text x="146" y="142">P$3</text>
<text x="169.7" y="142">OUT</text>
<text x="170.4" y="143">P$2</text>
<text x="170.4" y="138.5">P$2</text>
<text x="178" y="143">P$1</text>
<text x="178" y="142">IN</text>
<text x="178" y="138.4">P$1</text>
<text x="192.9" y="142">ACL</text>
<text x="200.9" y="138.4">ACN</text>
<text x="200.9" y="143">ACH</text>
<text x="206.5" y="143">NC1</text>
<text x="214.6" y="142">NC1</text>
<text x="140.7" y="145.3">4</text>
<text x="140.7" y="147.6">5</text>
<text x="140.7" y="149.9">6</text>
<text x="146" y="144.3">P$4</text>
<text x="146" y="146.6">P$5</text>
<text x="146" y="148.9">P$6</text>
<text x="195.6" y="148.9">1</text>
<text x="200.9" y="149.9">I1+</text>
<text x="213.1" y="149.9">VCC</text>
<text x="221.4" y="148.9">8</text>
<text x="195.6" y="153.4">2</text>
<text x="200.9" y="154.4">I1-</text>
<text x="214.7" y="154.4">O1</text>
<text x="221.4" y="153.4">7</text>
<text x="195.6" y="158">3</text>
<text x="200.9" y="159">I2-</text>
<text x="214.7" y="159">O2</text>
<text x="221.4" y="158">6</text>
<text x="195.6" y="162.6">4</text>
<text x="200.9" y="163.6">I2+</text>
<text x="212.9" y="163.6">GND</text>
<text x="221.4" y="162.6">5</text>
<text x="18" y="178.6">4</text>
<text x="18" y="185.4">1</text>
<text x="18" y="183.1">2</text>
<text x="18" y="180.9">3</text>
<text x="195.6" y="190">1</text>
<text x="200.9" y="191">1</text>
<text x="209.3" y="191">8</text>
<text x="214.6" y="190">8</text>
<text x="195.6" y="192.3">2</text>
<text x="195.6" y="194.6">3</text>
<text x="195.6" y="196.9">4</text>
<text x="200.9" y="193.3">2</text>
<text x="200.9" y="195.6">3</text>
<text x="200.9" y="197.9">4</text>
<text x="209.3" y="197.9">5</text>
<text x="209.3" y="195.6">6</text>
<text x="214.6" y="196.9">5</text>
<text x="214.6" y="194.6">6</text>
</g>
<g font-size="1.6" fill="#808080">
<text x="139.3" y="41.8">IC6</text>
<text x="139.3" y="64.6">TC1044S</text>
<text x="210.2" y="144.6">IC1</text>
<text x="210.2" y="167.5">HCPL-2731</text>
</g>
<g font-size="1.6" fill="#c90d0c">
<text x="171.3" y="199.2">OSHW</text>
<text x="171.5" y="200.8">LOGO</text>
</g>
</svg>
